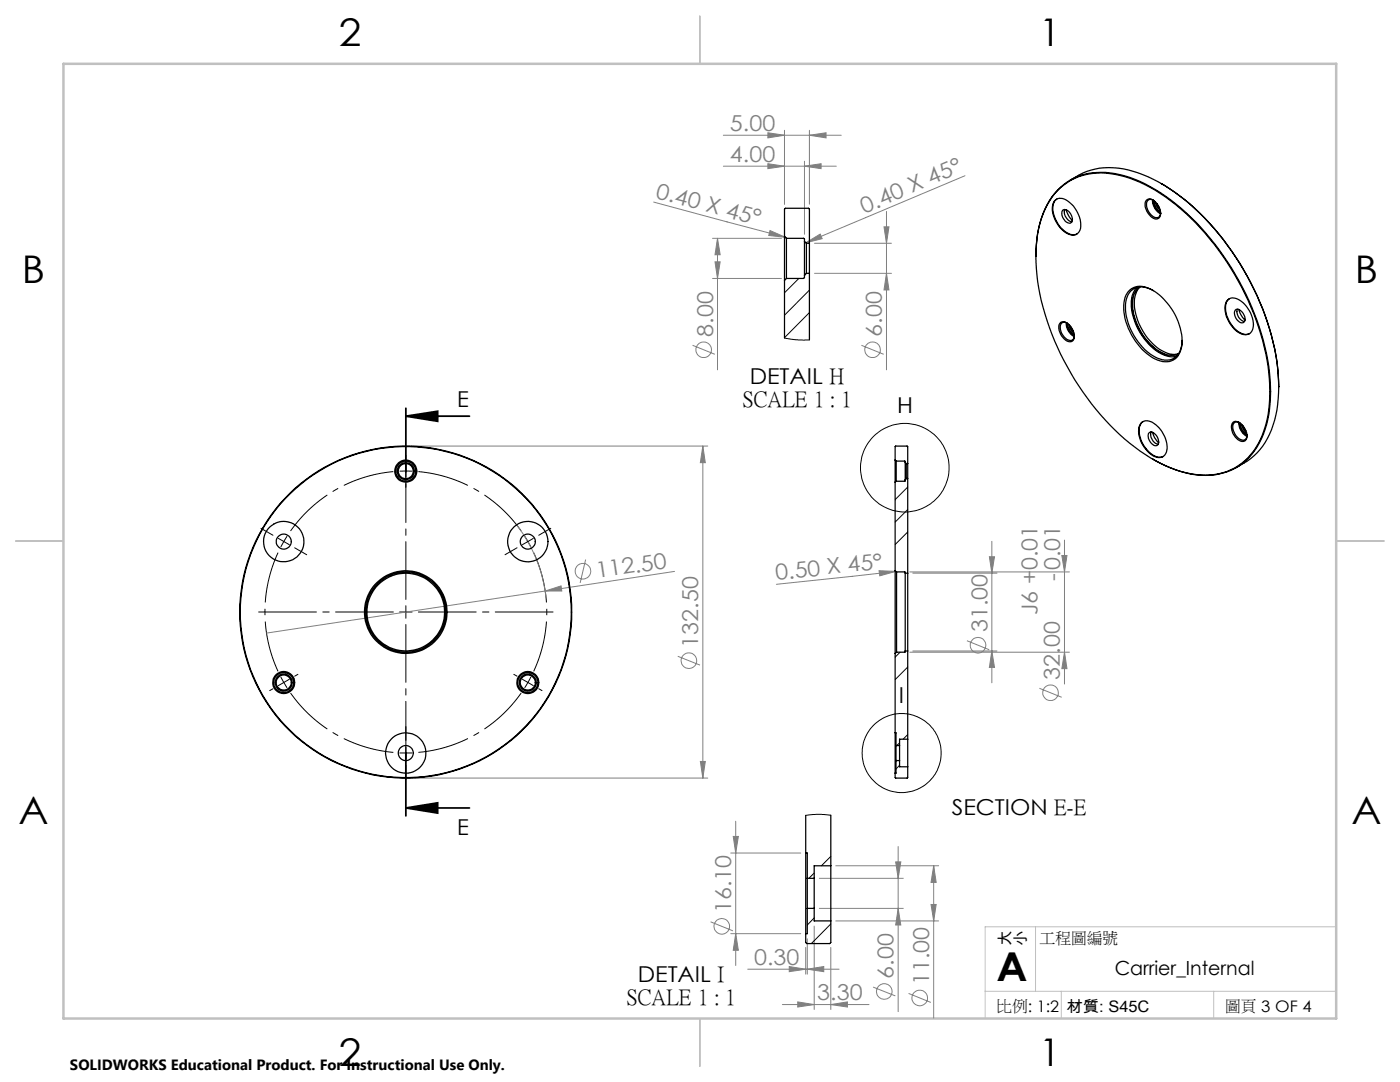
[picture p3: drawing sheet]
<svg xmlns="http://www.w3.org/2000/svg" width="279mm" height="216mm" viewBox="0 0 279 216" stroke-linecap="round" stroke-linejoin="round" font-family="sans-serif">
<g fill="none" stroke="#808080" stroke-width=".2">
<path d="M144.4 33.2h22.5M144.4 27h23.5M153.2 32.7l3.4 .5-3.4 .5zM153.2 26.5l3.4 .5-3.4 .5zM156.6 26v14.7M160.5 33.2l3.4-.5v1zM160.5 32.2v14.5M161.5 27l3.4-.5v1zM161.5 26v14.7M192.6 35.1l-31.8 13.3M130.5 40.3l26.2 7M142.2 47.6h13.8"/>
<path d="M142.2 55.6h13.8M142.7 52.2h1l-.5 3.4zM143.2 47.6l.5 3.2h-1zM143.2 47.6v26.2M153.7 46l3 1.3-3.3-.3zM160.8 48.4l2.9-1.7 .4 .9zM162.6 48.5h15.3M162.6 54.5h15.3M176.4 45.3h1l-.5 3.2zM176.9 42.2v31.6M176.9 54.5l.5 3.4h-1zM138.2 68.9l4.5 1.8"/>
<path d="M171.9 68.9l4.5 1.8M82 89h59.3M140.3 89v66.3M140.3 89l.5 3.3h-1zM102.9 104.6a28.3 28.3 0 0 1 6 14.3M108.8 117.9l3.2-1 .1 1zM116.9 111.7l-1.1 4.6M134.6 114l-81.4 12.3M175.4 113.9l3.4 .1-3.2 .9zM178.8 114l-23.9 2.6M181.6 114.1h31.8M182.2 114.4h16.8"/>
<path d="M197.4 111.1h1.1l-.6 3.3zM197.9 108v28.2M211.9 110.8h1l-.5 3.3zM212.4 107.8v28.7M135.3 131l4.4 1.7M181.6 130.1h31.8M182.2 129.9h16.8M193 127.8l4.4 1.8M197.9 129.9l.6 3.3h-1.1zM207.4 137.3l4.5 1.8M212.4 130.1l.5 3.3h-1zM82 155.3h59.3"/>
<path d="M139.8 151.9h1l-.5 3.4zM145.8 170.2h14M146.3 166.9h1.1l-.6 3.3zM146.8 163.9v28.8M163.5 175.3h16.8M166.8 172.8h20.5M178.8 172h1l-.6 3.3zM179.2 168.9v33M186.3 172.8v30.3M186.3 172.8l.5 3.3h-1zM141.8 183.9l4.5 1.8M145.8 186.3h14"/>
<path d="M146.8 186.3l.6 3.3h-1.1zM149.2 193.4h18.3M157.5 192.9l3.3 .5-3.3 .5zM159.2 199.9l3.3 .5-3.3 .5zM160.8 189.1v5.3M161.1 193.4l3.3-.5v1zM161.1 187.3v7.1M162.5 184.8v16.6M163.5 181.3h16.8M165.8 189.1v12.3M166.8 183.8h20.5M174.2 197l4.5 1.7"/>
<path d="M179.2 181.3l.6 3.3h-1zM181.3 198.2l4.5 1.8M185.8 180.5h1l-.5 3.3zM156.1 200.4h17.3M165.8 200.4l3.3-.5v1z"/>
<circle cx="140.4" cy="69.8" r="1.55"/>
<circle cx="174.1" cy="69.8" r="1.56"/>
<circle cx="116.3" cy="114" r="1.56"/>
<circle cx="137.5" cy="131.8" r="1.56"/>
<circle cx="195.2" cy="128.7" r="1.55"/>
<circle cx="209.6" cy="138.2" r="1.55"/>
<circle cx="144" cy="184.8" r="1.56"/>
<circle cx="176.5" cy="197.8" r="1.56"/>
<circle cx="183.6" cy="199.1" r="1.56"/>
</g>
<path d="M81 94h-1.3M81 94h1.2M56.6 108.1l-.6 1.1M56.6 108.1l.7-1.1M105.4 108.1l-.7-1.1M105.4 108.1l.6 1.1M56.6 136.2l.7 1M56.6 136.2l-.6-1.1M105.4 136.2l.6-1.1M105.4 136.2l-.7 1" fill="none" stroke="#000" stroke-width=".2" stroke-dasharray="30.5 1.3 1.3 1.3" stroke-linecap="butt"/>
<path d="M78.5 94.1a28.1 28.1 0 0 0-20.5 11.8M55.5 110.3a28.1 28.1 0 0 0 0 23.7M104 105.9a28.1 28.1 0 0 0-20.5-11.8M58 138.3a28.1 28.1 0 0 0 20.5 11.8M106.5 134a28.1 28.1 0 0 0 0-23.7M83.5 150.1a28.1 28.1 0 0 0 20.5-11.8" fill="none" stroke="#000" stroke-width=".2" stroke-dasharray="30.5 1.3 1.3 1.3" stroke-dashoffset="20.2" stroke-linecap="butt"/>
<g fill="none" stroke="#000" stroke-width=".2">
<path d="M79.7 150.2h2.5M81 149v2.5"/>
<circle cx="180.6" cy="93.3" r="8.8"/>
<circle cx="179.9" cy="150.3" r="7.9"/>
</g>
<path d="M81 83l6.3-.9v2zM81 83h12.7M81 81.5v12.7M81 150.1v12.7M81 161.2l6.3-1v2zM81 161.2h12.7" fill="none" stroke="#000" stroke-width=".35"/>
<g fill="none" stroke="#000" stroke-width=".2" stroke-dasharray="30.5 1.3 1.3 1.3">
<path d="M81 94v-1.3M81 94v1.2M81 91.5v-.8M81 96.5v.7M54.5 106.8l-2.4-1.4M56.6 108.1l-1-.7M56.6 108.1l1.1 .6M58.8 109.3l2.4 1.4M103.2 109.3l-2.4 1.4M105.4 108.1l1-.7M105.4 108.1l-1.1 .6M107.5 106.8l2.4-1.4"/>
<path d="M54.5 137.4l-.7 .4M56.6 136.2l-1 .6M56.6 136.2l1.1-.6M58.8 134.9l.7-.3M81 122.1v-1.2M81 122.1h-1.3M81 122.1v1.3M81 122.1h1.2M103.2 134.9l-.7-.3M105.4 136.2l1 .6M105.4 136.2l-1.1-.6M107.5 137.4l.7 .4"/>
<path d="M81 152.7v2.8M81 147.7v-2.7"/>
</g>
<path d="M81 119.6v-26.9M78.5 122.1h-26.9M81 124.6v26.9M83.5 122.1h26.9" fill="none" stroke="#000" stroke-width=".2" stroke-dasharray="30.5 1.3 1.3 1.3" stroke-dashoffset="18.9"/>
<path d="M196.6 197.8h70.1M206.7 184.9v12.9M211.8 197.8v5.4M242.2 197.8v5.4M266.7 184.9h-70.1v18.3" fill="none" stroke="#c0c0c0" stroke-width=".2"/>
<path d="M139.7 3.2v9.5M3.1 107.9h9.6M266.7 107.9h9.5M139.7 203.2v9.6" fill="none" stroke="#c0c0c0" stroke-width=".25"/>
<path d="M12.7 12.7h254v190.5h-254z" fill="none" stroke="#c0c0c0" stroke-width=".5"/>
<path d="M81 83l6.3-.9v2zM81 161.2l6.3-1v2z" fill="#000"/>
<g fill="#808080">
<path d="M153.7 46l3 1.3-3.3-.3z"/>
<path d="M175.4 113.9l3.4 .1-3.2 .9z"/>
<path d="M108.8 117.9l3.2-1 .1 1z"/>
<path d="M160.8 48.4l2.9-1.7 .4 .9z"/>
<path d="M161.1 193.4l3.3-.5v1zM157.5 192.9l3.3 .5-3.3 .5z"/>
<path d="M153.2 32.7l3.4 .5-3.4 .5zM160.5 33.2l3.4-.5v1z"/>
<path d="M153.2 26.5l3.4 .5-3.4 .5zM161.5 27l3.4-.5v1z"/>
<path d="M165.8 200.4l3.3-.5v1zM159.2 199.9l3.3 .5-3.3 .5z"/>
<path d="M185.8 180.5h1l-.5 3.3zM186.3 172.8l.5 3.3h-1zM146.8 186.3l.6 3.3h-1.1zM146.3 166.9h1.1l-.6 3.3z"/>
<path d="M143.2 47.6l.5 3.2h-1zM142.7 52.2h1l-.5 3.4z"/>
<path d="M140.3 89l.5 3.3h-1zM139.8 151.9h1l-.5 3.4zM211.9 110.8h1l-.5 3.3zM212.4 130.1l.5 3.3h-1zM197.4 111.1h1.1l-.6 3.3zM197.9 129.9l.6 3.3h-1.1zM176.4 45.3h1l-.5 3.2zM176.9 54.5l.5 3.4h-1zM178.8 172h1l-.6 3.3zM179.2 181.3l.6 3.3h-1z"/>
</g>
<g fill="none" stroke="#000" stroke-width=".25">
<path d="M210.9 39.7a2.98 2.98 0 0 0-.4 3.6 5.1 5.1 0 0 0 3.7 3.5l.7-.1M211.7 37.4a12.6 12.6 0 0 1 11.7-2.4 31.2 31.2 0 0 1 14.3 8.6 53.7 53.7 0 0 1 15.5 30.9 22.9 22.9 0 0 1-2.5 14.7 12 12 0 0 1-13 5.3 29.7 29.7 0 0 1-14.3-7.8 53.8 53.8 0 0 1-16.5-31.8 22.9 22.9 0 0 1 2.5-14.8l1.1-1.4zM213.6 35.9a14 14 0 0 1 13.6-1.4 39 39 0 0 1 16.9 13.3 51.2 51.2 0 0 1 11.1 28.2v1.2M228.9 39.9a1.49 1.49 0 0 1 2 .7 2.4 2.4 0 0 1 .4 2.9 1.49 1.49 0 0 1-2-.7 2.27 2.27 0 0 1-.4-2.9zM230 39.9a3 3 0 0 0 1.6 2.8M230.2 39.9a.88 .88 0 0 0-1.1 0 .88 .88 0 0 0-.3 1.1 2.69 2.69 0 0 0 2.1 2.4l.4-.1 .3-.8a2.96 2.96 0 0 1-1.4-2.5M231.8 36.7a48.8 48.8 0 0 1 18.4 20.9 45.9 45.9 0 0 1 5 19.6M156.6 47.1v8.9M156.6 47.1v-5.4l.1-.1h4.7l.1 .1v6.8M156.6 56v11.5M156.6 47.1l.4 .5M157 47.6h3.4l.1 .1v.5"/>
<path d="M157 47.6v8M157 55.6l-.4 .4M160.5 55v.4l-.2 .2h-3.3M160.5 48.2v6.8M160.5 48.2l.4 .3M160.9 48.5v6M160.9 54.5h.6M160.9 48.5h.6M160.9 54.5l-.4 .5M161.5 48.5v6M161.5 54.5v13.3M206.7 51.2a19.6 19.6 0 0 1 3.8-12.6 12.1 12.1 0 0 1 12-4 30.7 30.7 0 0 1 15.3 8.9 54 54 0 0 1 15.6 30.9 23.1 23.1 0 0 1-2.5 14.8 11.8 11.8 0 0 1-12.1 5.6 23.9 23.9 0 0 1-8.7-3.2"/>
<path d="M210.4 40.1a2.09 2.09 0 0 1 3.1 .4 5.8 5.8 0 0 1 2 5.4 1.75 1.75 0 0 1-2.8 .5 5.9 5.9 0 0 1-2.6-5.7zM212.1 41.9a1.44 1.44 0 0 1 1.8 1.4 .8 .8 0 0 1-.1 1.1 .8 .8 0 0 1-1.2-.2 1.94 1.94 0 0 1-.5-2.3zM212.5 41.8a1.98 1.98 0 0 0 1.4 2.5M212.8 41.9l.4 1.1 .8 1M225.2 58.2a3.4 3.4 0 0 1 4.2-.6 12.3 12.3 0 0 1 6.4 11.6 3.3 3.3 0 0 1-4.8 2.6 12.4 12.4 0 0 1-6.7-11.4l.4-1.5zM226 59.5a11.8 11.8 0 0 0 6.1 11.1l.7 .3M226.9 57.4a5.8 5.8 0 0 0-.8 5.7 11.6 11.6 0 0 0 6.6 7.9l.9 .2 1.2-.1M227.4 57.3a4.4 4.4 0 0 0-1.3 4.3 11.6 11.6 0 0 0 6.5 9.1l1.4 .2 1.1-.2M227.5 57.3a5.8 5.8 0 0 0-.7 6 11.1 11.1 0 0 0 6.2 7.2l1.4 .2 .8-.1M230.2 58a3.4 3.4 0 0 0-5.1 .8 8.3 8.3 0 0 0 .6 7 10.3 10.3 0 0 0 6.3 6 3.1 3.1 0 0 0 3.8-2.9l.1-1M230.3 40a2.56 2.56 0 0 0 1.3 2.3M230.6 40.3a2.37 2.37 0 0 0 1 1.7"/>
<path d="M230.9 40.6l.5 1M245.1 59.7a2.38 2.38 0 0 1 3 .7 5.7 5.7 0 0 1 1.8 5.5 1.8 1.8 0 0 1-2.9 .4 5.9 5.9 0 0 1-2.4-5.8zM245.4 59.6a2.83 2.83 0 0 0-.6 3.4 5.3 5.3 0 0 0 3.8 3.7l.8-.1M211.7 64.3a1.94 1.94 0 0 1 2.3 1.4 1.76 1.76 0 0 1-.1 2.5 2.5 2.5 0 0 1-2.5-2.2l-.1-1zM211.8 64.5l.4-.2a.52 .52 0 0 1 .7 .6 3.2 3.2 0 0 0 1.5 2.1 .92 .92 0 0 1-.6 1 .92 .92 0 0 1-1.1-.5 2.57 2.57 0 0 1-.9-3zM212.8 64.4a2.99 2.99 0 0 0 1.6 2.8M213.1 64.6a2.74 2.74 0 0 0 1.3 2.3M213.4 64.8l.1 .7 .8 1M213.6 65.1l.6 .9M246.6 61.8a1.13 1.13 0 0 1 1.5 .7 1.32 1.32 0 0 1 0 1.9 1.81 1.81 0 0 1-1.5-2.6zM246.9 61.7a2.01 2.01 0 0 0 1.5 2.4M247.2 61.7l.5 1.2 .8 1"/>
<path d="M255.2 77.2a19.6 19.6 0 0 1-3.8 12.5l-1.2 1.3a14.9 14.9 0 0 1-3.5 2.3M178.6 91.8v4.4M178.6 91.8v-2.7l.2-.1h2.2l.2 .1v3.4M178.6 96.2v17.7M178.6 91.8l.3 .2M178.9 92h1.7l.1 .3M178.9 92v4M178.9 96l-.3 .2M180.7 95.7l-.1 .3h-1.7M180.7 92.3v3.4M180.7 92.3l.2 .2M180.9 92.5v3"/>
<path d="M180.9 95.5h.3M180.9 92.5h.3M180.9 95.5l-.2 .2M181.2 92.5v3M181.2 95.5v18.9M227.8 84.4a2.09 2.09 0 0 1 2.8 .3 5.8 5.8 0 0 1 2.2 5.5 1.69 1.69 0 0 1-2.8 .7 6 6 0 0 1-2.7-5.6zM228.1 84.1a2.7 2.7 0 0 0-.5 3.2 5.5 5.5 0 0 0 3.6 3.9l.9-.1M229.3 86.4a1.13 1.13 0 0 1 1.6 .7 1.18 1.18 0 0 1-.2 1.8 1.91 1.91 0 0 1-1.4-2.5zM229.7 86.2a2.06 2.06 0 0 0 1.4 2.5M230 86.3l.4 1 .8 1.1M246.1 84.2a1.69 1.69 0 0 1 2.2 1.1 2.16 2.16 0 0 1 .2 2.6 1.99 1.99 0 0 1-2.4-1.3 2.04 2.04 0 0 1 0-2.4zM246.3 84.4l.4-.2h.4a.82 .82 0 0 1 .4 .9l.4 .9 .5 .5a.67 .67 0 0 1 .4 .8 .67 .67 0 0 1-.7 .5 2.67 2.67 0 0 1-1.9-3.2z"/>
<path d="M247.3 84.3a2.91 2.91 0 0 0 1.5 2.7M247.5 84.4a2.56 2.56 0 0 0 1.3 2.3M247.8 84.7a2.37 2.37 0 0 0 1 1.7M248.1 85l.5 .9M178.6 113.9v16.5M178.6 113.9l.3 .2M178.9 114.1h1.7l.1 .3M178.9 114.1v16M180.7 114.4v15.5M180.7 114.4h.5M181.2 114.4v15.5M178.6 130.4v15.8"/>
<path d="M178.9 130.1l-.3 .3M180.7 129.9l-.1 .2h-1.7M180.7 129.9h.5M181.2 129.9v17.6M178.6 146.2v8.1M178.6 146.2h.2v2.6M178.8 148.8v3M178.8 148.8h.7M178.8 151.8v2.5h-.2M178.8 151.8h.7M179.5 148.8v3M179.5 151.8v1.2h1.7"/>
<path d="M181.2 147.5v5.5M181.2 147.5h-1.7v1.3M181.2 153v2.2l-.2 .1h-2.2l-.2-1M160.8 170.2v16.1M160.8 170.2h.3v5.1M160.8 162.7v7.5M161.1 175.3v6M161.1 175.3h1.4M162.5 175.3v6M165.8 172.8v11M165.8 172.8h-3.3v2.5M165.8 162.7v10.1"/>
<path d="M161.1 181.3v5h-.3M161.1 181.3h1.4M162.5 181.3v2.5h3.3M165.8 183.8v4.3l-.2 .2h-4.6l-.2-.2v-1.8"/>
<circle cx="81" cy="94" r="1.51"/>
<circle cx="81" cy="94" r="2"/>
<circle cx="81" cy="94" r="2.21"/>
<circle cx="81" cy="94" r="1.7"/>
<circle cx="56.6" cy="108.1" r="4"/>
<circle cx="56.6" cy="108.1" r="1.5"/>
<circle cx="105.3" cy="108.1" r="4"/>
<circle cx="105.3" cy="108.1" r="1.48"/>
<circle cx="56.6" cy="136.2" r="2.19"/>
<circle cx="56.6" cy="136.2" r="1.69"/>
<circle cx="56.6" cy="136.2" r="1.51"/>
<circle cx="56.6" cy="136.2" r="2"/>
<circle cx="81" cy="122.1" r="33.1"/>
<circle cx="81" cy="122.1" r="8"/>
<circle cx="81" cy="122.1" r="8.2"/>
<circle cx="81" cy="122.1" r="7.7"/>
<circle cx="81" cy="122.1" r="33"/>
<circle cx="105.3" cy="136.2" r="1.49"/>
<circle cx="105.3" cy="136.2" r="2.19"/>
<circle cx="105.3" cy="136.2" r="1.7"/>
<circle cx="105.4" cy="136.2" r="2"/>
<circle cx="81" cy="150.3" r="4"/>
<circle cx="81" cy="150.3" r="1.5"/>
</g>
<g fill="none" stroke="#000" stroke-width=".2">
<path d="M159.4 55.6l-2.8 2.8M161.5 57.9l-4.9 5M156.6 67.5l2.7 .3h2.2M161.5 62.4l-4.9 5M181.2 97.2l-2.6 2.5M181.2 101.7l-2.6 2.5M181.2 106.2l-2.6 2.5M179.6 130.1l-1 1M181.2 133.1l-2.6 2.5M179.5 152.7l-.7 .7M179.5 148.2l-.5 .6M181.2 146.6l-1 .9"/>
<path d="M162.5 174.2l-1.1 1.1M165.8 162.7l-3-.2-2 .2M165.8 170.9l-1.9 1.9M162.5 183.2l-1.4 1.4M165.8 184.4l-3.9 3.9"/>
</g>
<text font-size="7.9" x="198.9" y="195.8">A</text>
<g font-size="7.6">
<text x="67.6" y="9.1">2</text>
<text x="207.3" y="9.1">1</text>
<text x="4.4" y="56.4">B</text>
<text x="270.4" y="56.4">B</text>
<text x="3.7" y="164.4">A</text>
<text x="269.7" y="164.4">A</text>
<text x="67.6" y="212.6">2</text>
<text x="207.3" y="212.6">1</text>
</g>
<g font-size="4.4" fill="#808080">
<text x="145.7" y="26.1">5.00</text>
<text x="145.7" y="32.3">4.00</text>
<text x="130.7" y="39.5" transform="rotate(15 130.7 39.5)">0.40 X 45°</text>
<text x="172.4" y="42.6" transform="rotate(-23 172.4 42.6)">0.40 X 45°</text>
<text x="142.3" y="67.2" transform="rotate(-90 142.3 67.2)">8.00</text>
<text x="176" y="67.2" transform="rotate(-90 176 67.2)">6.00</text>
<text x="207.1" y="113.8" transform="rotate(-90 207.1 113.8)">0.01</text>
<text x="211.6" y="113.8" transform="rotate(-90 211.6 113.8)">0.01</text>
<text x="119.2" y="115.4" transform="rotate(-9 119.2 115.4)">112.50</text>
<text x="154.9" y="115.7" transform="rotate(-6 154.9 115.7)">0.50 X 45°</text>
<text x="211.6" y="116" transform="rotate(-90 211.6 116)">-</text>
<text x="207.1" y="122.7" transform="rotate(-90 207.1 122.7)">J6 +</text>
<text x="139.4" y="129.2" transform="rotate(-90 139.4 129.2)">132.50</text>
<text x="197.1" y="126.2" transform="rotate(-90 197.1 126.2)">31.00</text>
<text x="211.5" y="135.6" transform="rotate(-90 211.5 135.6)">32.00</text>
<text x="145.9" y="182.3" transform="rotate(-90 145.9 182.3)">16.10</text>
<text x="150.5" y="192.5">0.30</text>
<text x="178.3" y="195.3" transform="rotate(-90 178.3 195.3)">6.00</text>
<text x="185.4" y="196.5" transform="rotate(-90 185.4 196.5)">11.00</text>
<text x="163.1" y="199.6">3.30</text>
</g>
<g font-size="4.4">
<text x="149.6" y="76.6">DETAIL H</text>
<text x="91.2" y="81.1">E</text>
<text x="148.2" y="81.1">SCALE 1 : 1</text>
<text x="179" y="82.3">H</text>
<text x="179.4" y="140.2">I</text>
<text x="91.2" y="166.7">E</text>
<text x="190" y="162.7">SECTION E-E</text>
<text x="127.3" y="195.9">DETAIL I</text>
<text x="125" y="200.4">SCALE 1 : 1</text>
</g>
<text font-size="3.9" x="222.5" y="194.5">Carrier_Internal</text>
<g font-size="3.2">
<text x="201.7" y="188.7" transform="rotate(-90 201.7 188.7)">大</text>
<text x="204.8" y="188.7" transform="rotate(-90 204.8 188.7)">小</text>
<text x="207.5" y="188.2">工程圖編號</text>
<text x="198.8" y="201.8">比例: 1:2</text>
<text x="212.8" y="201.9">材質: S45C</text>
<text x="244.5" y="201.8">圖頁 3 OF 4</text>
</g>
<text font-size="3" x="14" y="213.5">SOLIDWORKS Educational Product. For Instructional Use Only.</text>
</svg>
